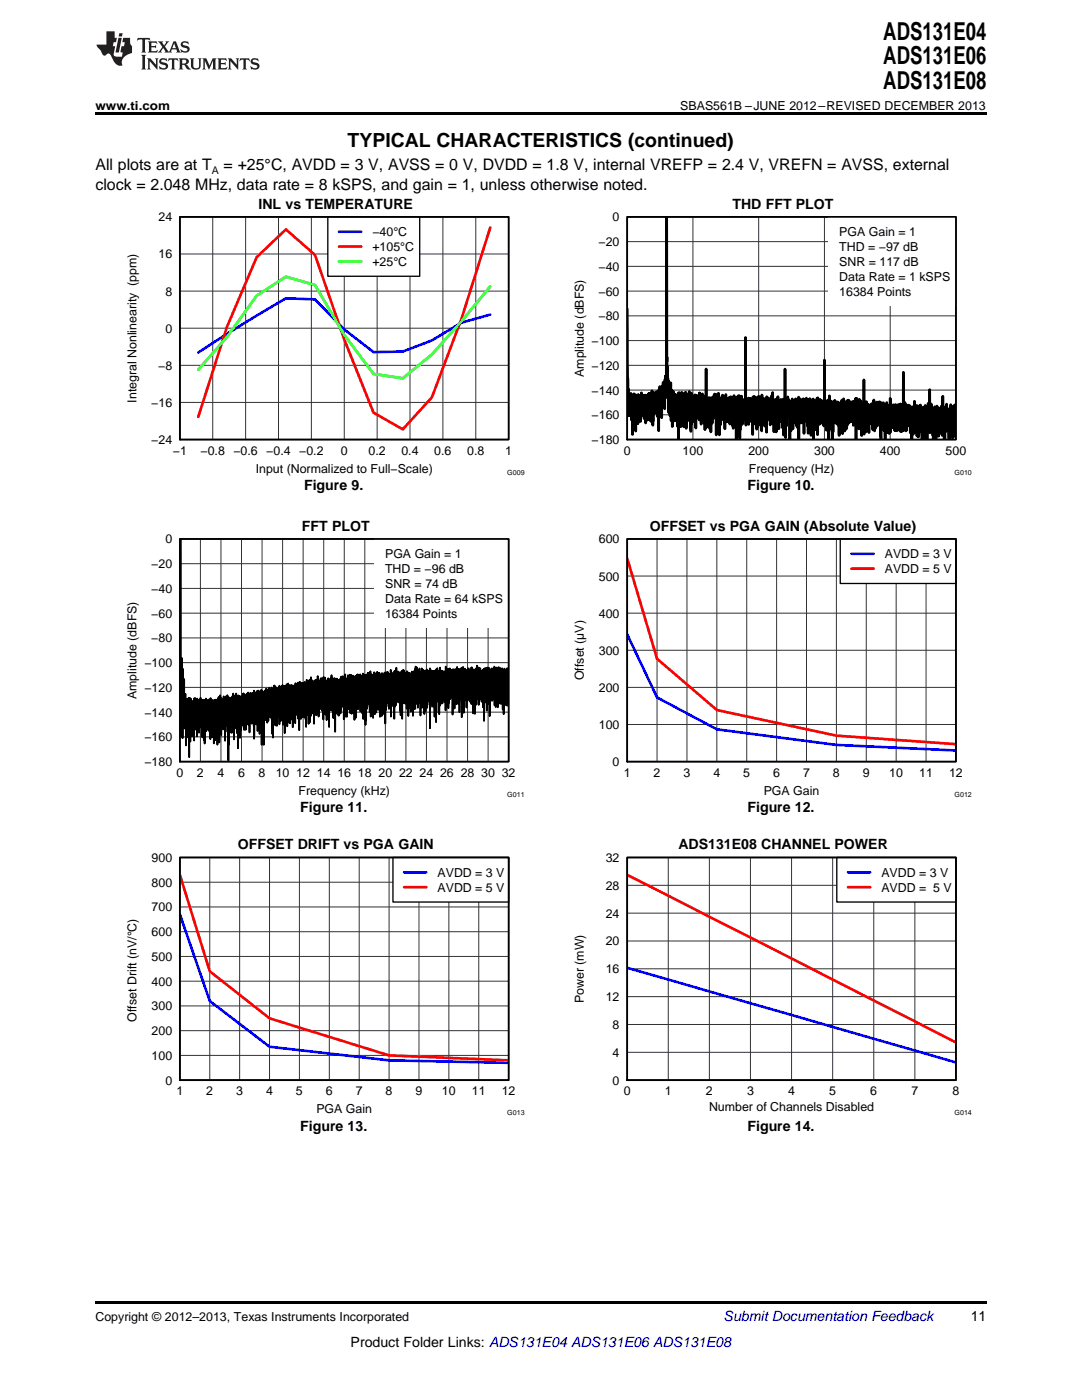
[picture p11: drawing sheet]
<svg xmlns="http://www.w3.org/2000/svg" width="216mm" height="279mm" viewBox="0 0 216 279" stroke-linecap="round" stroke-linejoin="round" font-family="sans-serif">
<path d="M19 259.7h177.8v.5h-177.8z" fill="#000"/>
<g fill="#fff">
<path d="M66.9 227.4h.3v.7h-.3z"/>
<path d="M156.1 227.4h.4v.7h-.4z"/>
</g>
<path d="M35.9 171.1h65.6v44.5h-65.6z" fill="none" stroke="#000" stroke-width=".26"/>
<g fill="none" stroke="#333" stroke-width=".2">
<path d="M35.9 171.1h65.6v44.5h-65.6zM35.9 176.1h65.6M41.9 171.1v44.5M47.8 171.1v44.5M53.8 171.1v44.5M59.7 171.1v44.5M65.7 171.1v44.5M71.7 171.1v44.5M77.6 171.1v44.5M83.6 171.1v44.5M89.6 171.1v44.5M95.5 171.1v44.5"/>
<path d="M35.9 195.8h65.6M35.9 190.9h65.6M35.9 185.9h65.6M35.9 181h65.6M35.9 210.6h65.6M35.9 205.7h65.6M35.9 200.8h65.6"/>
</g>
<path d="M35.9 182.5l6 17.3 11.9 9.1 23.8 2.7 23.9 .5" fill="none" stroke="#00f" stroke-width=".53"/>
<path d="M35.9 174.6l6 19.2 11.9 9.4 23.8 7.4 23.9 1" fill="none" stroke="#f00" stroke-width=".53"/>
<path d="M78.4 171.1h23.1v8.9h-23.1z" fill="#fff"/>
<path d="M78.4 171.1h23.1v8.9h-23.1zM125.1 171.1h65.6v44.5h-65.6z" fill="none" stroke="#000" stroke-width=".26"/>
<path d="M80.6 174.1h4.5M125.1 193.2l65.6 18.8" fill="none" stroke="#00f" stroke-width=".53"/>
<path d="M80.6 177.1h4.5M125.1 174.6l65.6 33.5" fill="none" stroke="#f00" stroke-width=".53"/>
<path d="M35.9 171.1h65.6v44.5h-65.6z" fill="none" stroke="#000" stroke-width=".35"/>
<g fill="none" stroke="#333" stroke-width=".2">
<path d="M125.1 171.1h65.6v44.5h-65.6zM125.1 176.7h65.6M133.3 171.1v44.5M141.5 171.1v44.5M149.7 171.1v44.5M157.9 171.1v44.5M166.1 171.1v44.5M174.3 171.1v44.5M182.5 171.1v44.5M125.1 198.9h65.6M125.1 193.3h65.6M125.1 187.8h65.6"/>
<path d="M125.1 182.2h65.6M125.1 210h65.6M125.1 204.5h65.6"/>
</g>
<path d="M167 171.1h23.7v8.9h-23.7z" fill="#fff"/>
<path d="M167 171.1h23.7v8.9h-23.7z" fill="none" stroke="#000" stroke-width=".26"/>
<path d="M169.2 174.1h4.4" fill="none" stroke="#00f" stroke-width=".53"/>
<path d="M169.2 177.1h4.4" fill="none" stroke="#f00" stroke-width=".53"/>
<path d="M125.1 171.1h65.6v44.5h-65.6z" fill="none" stroke="#000" stroke-width=".35"/>
<g fill="#fff">
<path d="M66.9 163.8h.3v.7h-.3z"/>
<path d="M156.1 163.8h.4v.7h-.4z"/>
</g>
<path d="M35.9 107.6h65.6v44.4h-65.6z" fill="none" stroke="#000" stroke-width=".26"/>
<g fill="none" stroke="#333" stroke-width=".2">
<path d="M35.9 107.6h65.6v44.4h-65.6zM35.9 117.4h65.6M35.9 112.5h65.6M40 107.6v44.4M44.1 107.6v44.4M48.2 107.6v44.4M52.3 107.6v44.4M56.4 107.6v44.4M60.5 107.6v44.4M64.6 107.6v44.4M68.7 107.6v44.4M72.8 107.6v44.4"/>
<path d="M76.9 107.6v44.4M81 107.6v44.4M85.1 107.6v44.4M89.2 107.6v44.4M93.3 107.6v44.4M97.4 107.6v44.4M35.9 137.2h65.6M35.9 132.2h65.6M35.9 127.3h65.6M35.9 122.4h65.6M35.9 147.1h65.6M35.9 142.1h65.6"/>
</g>
<path d="M35.9 122.1v21.5l.1-35.9 .1 36.8v-6.7l.1 9.2 .1-15.7 .1 16 .1-13.8v11.6v-4.8l.1 4.4 .1-4.7v4.3v-8.8l.1 9.9 .2-6.9v6.8v-5.4l.1 5.1v-5v8.8l.1-9.3v6.1l.1-5.5v4.2v-4v3.8v-3.6l.1 6.7v-6.9v5.8v-5.7v4.3l.1-5.3 .1 6v-4.8l.1 6.6v-7.9l.1 11.8v-10.1v1.6v-1.8v4.1l.1-5.6 .1 8.7v-7.6v5.1l.1-6.1v7.5v-6.8l.1 4.2 .1-4.4v7.1l.1-6.5v4.7v-5.3l.1 6.5v-5.9v1.5v-1.6v3.9v-4.3l.1 5.6v-5.3v4.1l.1-5v8.4v-7v1.5l.1-1.9v2.1v-2.4v4.7v-4.8v5.6l.1-6.3 .1 6.3 .1-6v6l.1-5.7v4.8l.1-4.6v5.6v-5.7v7v-7.6v5.9l.1-5.8v5.4v-5.3l.2 5.7v-5.5v5.4l.1-5v6v-6.5v5.3l.2-5.2v5.4v-5.6l.1 4.7v-5v5.6l.1-5.1v5.2l.2-5.3v6.9l.1-6.6v7.2v-6.9v3.4l.1-4v3.8v-3.8l.1 5.8 .1-5.2v7.4l.1-8v3.6v-3.5v8.6v-6.8l.1 5.3v-5.5v2v-3.3l.1 5.9v-6.3l.1 5.6v-5.9v6.5l.1-6.3v5.8v-5.3l.1 5.3v-5.4l.1 5.2 .1-5.5v6v-5.3v3.1l.1-3.4v3.5v-3.8v5.1v-5.3l.1 4.8v-4.6v4.4l.1-4.1v6l.1-6.6v4.9v-4.6l.1 7.7v-8.2l.1 6.5 .1-5.9v4.9v-4.8l.1 3.7v-3.2v5v-5.5l.1 7.1 .1-7.4v7.4l.1-7 .1 4.5v-3.8v7.6v-8.4l.1 6.3v-6.6l.1 8v-7.4v6.3l.1-6.8v7.5l.1-7.7 .1 4.6v-4.2v6.7v-6v3.7v-4.5v5.8l.1-5.8 .1 8.7v-9.1l.1 6.1 .1-6.4v7.4l.2-7.5v9.1v-8.6l.1 4.9v-5.8l.1 6.6 .1-5.9v7.3l.1-6.6v5.2v-5.5l.1 4.4 .1-4.3v5.4v-5.5v5.7l.1-5v3.9v-4.1v4.4v-4.6v4.7l.1-5.4v5.2v-5.6l.1 6.6 .1-6.3v5.3l.1-5v8.2v-8.1v3.9v-4l.1 6.5v-6.3v3.2l.1-3.5v4.3v-4.8v5.2v-4.3l.1 4.7v-4.8l.1 4.6v-4.3v4.7l.1-6.1v5.3v-5.1v5.1l.1-4.9v4.9l.1-3.6v11.4v-12.3l.1 6.8v-7.1v9.4v-8.6v3.5v-3.9l.1 6.3 .1-6.7v5.8v-5.6v5.7v-5.4l.1 3.7v-3.8v5l.1-5.1v4.8v-4.2v6.2l.1-6.3v4.3v-4.9v6.7l.1-6.4v6.5l.1-7.3 .1 6.1v-6.6l.2 6.4v-4.8v7.6v-7.6v2.3v-2.7l.1 3.6v-4v4.9l.1-5.3v5.9l.1-5v4.8l.1-4.8v4.5v-5.8l.2 7.9v-6.3v5.9v-5.8v3.3v-4.3l.1 5.7v-5.7l.1 10.2v-10.5l.1 6.8v-6.7l.1 3v-2.4v6.1v-6.6l.1 5.9v-6l.1 4.4v-4.2v8.2v-8.1v5.1l.1-5.1v2.5v-2.1v5.7l.1-6.4v6.8l.1-6.5v5.5v-5.1v4.7l.1-5.3v5.5v-5.6l.1 5.6 .1-5.8v6l.1-6.3 .1 7.3 .1-6.8v4.8v-3.9l.1 3.1v-3.7v4.3l.1-4.4v6.6l.1-7v4.7v-4.8l.1 5.5v-5.1v3.4v-3.7l.1 4.9v-4.7v3.9v-4.1v4.5v-4.8l.1 3.3v-2.6v3.2v-3.2l.1 3.6v-4.5v6.4l.1-6.3 .1 5.9 .1-5.1v7.1v-7v4.3v-4.5l.1 4.6v-5.2l.1 5.3v-5.4l.1 6.1v-4.9v3.9l.1-4.4v4.4v-5v4v-3.8v2.7v-2.5l.1 5.6v-5.7v5.3v-5.5l.1 5.2v-5.4v5.4v-4.4l.1 3.5v-3.8v4.5l.1-5.4v6.8l.1-7.1v9.6l.1-9.1 .1 4.8 .1-4.4v5.6l.1-6v5v-4.8v6.1l.1-6.6 .1 5.8v-5.2v5v-5.6l.1 7.9v-7.2v2v-2.2l.1 4.7v-5.4l.1 7.4 .1-7.2 .1 8.5v-7.9v6.1l.1-6.7v4.6v-4.6l.1 5v-4.7v5.7l.1-6.3 .1 10.9 .1-10.7v6v-5.9l.1 4.6v-2.8v5.6l.1-7.1v5.9v-5.8v3v-2.2v8.4v-9.2l.1 5.3v-5.1v3.4v-3.2v3.1v-2.7v2.1v-1.7v9.1l.1-10.7 .1 5.2v-5.1v4l.1-3.8v5.5v-5.5v3.9v-4.5l.1 4.8v-4.4l.1 4.5v-5.1v5.2l.1-5.1 .1 6.6 .1-6v4v-4.2v5.1l.1-5.5v6.3l.1-6.1v5.3l.1-5.8 .1 5.3v-4.1v4.6v-5.6l.1 5.5v-5.2l.1 5.4v-4.8v4.3l.1-5v4.7v-4.2l.1 4.1v-5.1l.1 7.5v-7.1v4.4v-4v8.5l.1-8.8 .1 9.5v-8.7v4.2v-4.9v6.9l.2-7.8v7.6l.1-7.7 .1 7.9v-6.9v5.3l.1-6v7.7v-6.1l.1 2.7v-3.2v5.5l.1-6.5v5.1v-4.8l.1 7.4v-6.5v2.9v-3l.1 3.7v-4.3v5.3l.1-5.6 .1 5.7 .1-5.9 .1 7.4v-7.8v6.4v-5.7v4.1l.2-4.5v3.8v-3.8v6.8v-6.5l.1 6.2v-5.1v3.7l.1-4.7v4.6v-4.3v3.4l.1-4v5.1v-5.4l.1 5.7v-5.9l.1 7.9v-7.1v2.8v-3.4v4.5v-4.5l.1 4.8v-4.2l.1 .2v4.4v-5.2v5.3v-5.3l.1 9.4v-8.7l.1 4.7v-4.3v1.1v-1.6v4.1l.2-4.7 .1 5.5v-5.9l.1 8.5v-7v3.8l.1-4.5v6.9l.1-7.8v7.2v-6.3l.1 5.1v-5.3v5.8l.1-6.2 .1 7.5v-7.3v4.3l.1-4.1v7.3v-7.7l.1 7v-6.2v3.6l.1-3.7v4.2l.1-4.9 .1 6.3 .1-6v8.1l.1-8.1v6.4l.1-6.2v6.7l.1-7.1 .1 6.3v-5.3v5.1l.1-5.8v7.2l.1-8v5.3v-4.7l.1 3.9v-4.3v5l.1-5v5.3v-4.7v5.2l.1-5.2v5.6v-5.4l.1 4.8v-5.3l.1 5.5v-6.1v7.2l.1-6.7 .1 4.6v-3.8v8.2l.1-9.6v6.2l.1-5.9 .1 5.5v-4.9v6.5v-6.1l.1 3.1 .1-4.2 .1 6.8v-6v4v-4.2v5v-5.6l.1 5.6v-5.5v5.3l.1-4.9v5.6l.1-6.1 .1 6.8v-6.1v4.6v-5.4v4.9l.1-4.9v5.4l.1-5.4 .1 7.3 .1-6.5v8.1v-8.8l.1 4.9v-5.5l.1 6.1 .1-5.9v5.5v-4.3v5.6l.1-6.2v4.2v-4.1l.1 3.5v-3.1v7.5v-8.6l.1 6.5 .1-6.3v8.1v-8.6l.1 5.9v-5.3l.1 5v-3.9v5.6v-7.7l.1 7.4v-6v4.7v-4.8l.1 5.9 .1-6.6 .1 5.6v-5.3l.1 5.1v-4.8l.1 3.7v-2.9v5.3v-6.5l.1 8.5 .1-8.7v6.9v-5.9v4.4v-3.8l.1 3.2 .1-4.3v5.5v-6.1l.1 5.5v-5l.1 6.5v-5.9v.9v-1.3v4.5v-4.9l.1 5.4 .1-6.5v7.1l.2-5.5v6.5v-6.6v3.5l.1-3.7 .1 4.2v-4.7l.1 5.7 .1-6v5.8l.1-5.1v5.5l.1-6.2v5.1l.1-4.5v5.9l.1-6.3 .1 8 .1-8.5 .1 5.8v-5.1v2.4v-1.9v6.2v-5.8v3.2v-3.6v6.1l.1-7.2 .1 7.2v-5.8v4.5l.1-5.4v6.9l.1-6.6 .1 7.7v-7.4l.1 6.6v-7.1l.1 7.3v-7.1l.1 7.1v-7.7v7.2l.1-7.2 .1 9.7v-9v5.3l.1-5.6 .1 6v-6.4l.1 5.6 .1-5.8v5.4v-5.3v5.2l.1-5.8v5.9l.1-4.6v4.6v-4.1v5.4l.1-6.5v7.4l.1-7.3v5.7v-5.1v7.2v-7.3l.1 7.3 .1-8 .1 6.2v-6v5.3v-5.2v2.6l.1-2.1v10l.1-10.6v5.1l.1-4.8v1.3v-1v5.4v-5.4v6.2l.1-6.9 .1 5.3v-4.8v3.7l.1-3.4v6.4v-6.9l.1 6.8v-6.7v4.8l.1-4.7v6.9v-6.9l.1 6.8v-6.9l.1 6.1v-6.4l.1 4.6v-4.1v5.3v-4.6v5.7l.1-6.9v3.8v-4.1v6.6l.1-6.8v6.1l.1-5.7v4.8v-4.2v2.6v-3.1v4.2l.1-4.7 .2 5v-4.4l.1 8v-8.5l.1 4.9 .1-5.3 .1 5.9v-6l.1 8.4v-7.6l.1 5.5 .1-5.2v5.5v-5.2v7.1v-7.7l.2 6.3v-6.6v5.3l.1-5.7v6.9v-6.2v4.3v-4.6l.1 5.4v-4.7l.1 2.7v-2.7v.7v-.7v.1v5.1l.1-6.4 .1 7.7v-6.1v2v-2.3v5.8v-5.2v.3v-.6v2.1l.1-2.7v5.3l.1-6.2v7.8l.1-7.3v6.6v-6.2l.1 5.2v-4.1v5.7l.1-7.5 .1 7.2v-7l.1 6.2 .1-6.1v8.5v-7.3l.1 3.5v-4.4v6.7l.1-7.3 .1 8.4v-8v7.2l.1-7.5v4.4l.1-4.7 .1 6.7 .1-6.8v7v-6.3l.1 4.4v-4.9l.1 6.1 .1-6.1v6.2l.1-5.7 .1 4.6v-5.3v7.4v-6l.1 1.2v-1.9v4.1v-4.3l.1 5.7 .1-5.9v7.4v-6.9v4.4l.1-5 .1 5.8v-6.2l.1 9.1v-8.8v5.2l.1-5.2 .1 4.3v-4.1v6.8v-7l.1 6.1 .1-6v9.9v-9.5l.1 8.6v-8.4l.1 4.2v-4.7v6.1l.1-6.4v6.9v-6.7l.1 5v-5.2l.1 5.2 .1-5.5v6.2l.1-5.5 .1 4.1v-3.8v2.9v-2.7v4v-4.7l.1 4.2v-3.5v6.6l.1-8.1 .1 9 .1-8.4v5.2v-5.2v4.8l.1-4.7v4.2v-3.7v4.3v-4.5v5l.1-5.2 .1 4.6v-4.5v8.4l.1-8.7 .1 4.4v-4.6v5.1l.1-5.3 .1 8.4 .1-8v5.7l.1-5.9 .1 7.8v-6.9v2.9v-3.4l.1 5.8 .1-6.5 .1 4.5v-3.2v3.5v-3.8l.1 6.6v-6.4v2.7v-3.1v4.2l.1-4.2v6v-6l.1 6v-6.6v3.4v-3.3l.1 8.7 .1-8.3v3.5v-3.6l.1 6.7v-5.6v4.3v-5l.1 5v-5.4v3.6v-3.4l.1 8v-8.6l.1 8.1 .1-7.7v5.6v-5.1v3.8v-3.2v6.8v-7.5v3.8v-4.3l.1 5.4 .1-5.2 .1 4.4v-4.3v5v-5.7l.1 5.4v-5l.1 4v-2v.2v7.6v-9.6l.1 5.6v-4.7v6l.1-7.5v4.5v-4.1l.1 4.3v-4.3l.1 4.5 .1-5v5.5v-4.9l.1 5.6v-5.5v6.2l.1-6.3v6.8v-6.2l.1 3v-3.3v3.5v-3.9v4.1v-4.2l.1 4.5 .1-3.8v1.6v-1.5v4.2l.1-5.8v9.3l.1-8.7 .1 6.4v-5.8v5.8l.1-5.7v5.3v-5.4v4.4l.1-4.9 .1 6.6v-6.8l.2 6.5v-6v8.8v-9.4v1.8l.1-2v7.1l.1-6.9 .1 6.6 .1-7.4 .1 6.6v-5.4l.1 4.8 .1-4.8v4.4v-4v4.5v-5.4l.1 6.2v-5.7l.1 4.9v-5v5.5l.1-5.7 .1 6.4 .1-6.2v7.5v-7.7v8.6l.1-7.8v3.3v-3.6v3.8v-3.9v5.6l.1-6.3 .1 8.7v-8.6l.1 9.5v-8.7v4.2v-4.7l.1 6 .1-6.6v5.1v-4.5v3.9l.1-3.9v2.7v-2.5v5.8v-6.5l.1 4.2 .1-3.7v6.1l.1-6.1v6v-5.7l.1 4.7 .1-4.5v5.7v-5.9l.1 6.8v-7.4l.1 6.1 .1-6v4.6v-3.3v5.3l.1-5.9v4.1v-4v8v-8.2v6.7l.1-7.1 .1 5.6v-5.6v5.2v-5.1l.1 4.8v-4.6l.1 4.5v-4v5v-5.6v6.9v-6.5v7.1l.1-7.5v4.7v-4.8v6v-6l.1 5.3 .1-5.7v7.1l.1-6.8 .1 7.4v-7.4v8.6v-8.2l.1 6.5v-6.4v2.5v-2.7v5.3l.1-5.5v5.4v-5.9l.1 7.6v-7.2v6.2l.1-6.5v6.7v-7.2l.1 8v-8.5l.2 6.5 .1-6.3 .1 7.3v-6.5l.1 5.3v-5v7v-6.4v4.5l.1-5.6 .1 6.4 .1-6.8 .1 6.3v-5.5l.1 3.9v-3.9v3.8v-3.5v8.3v-8.3l.1 4.9v-5.3l.1 6.5 .1-7.2v7.9v-6.6v4v-4.2v4.5l.1-4.7v5.2v-5.7l.1 7.2 .1-7.3 .1 6.3v-5.9v5v-5l.1 4.6v-4.2v8v-7.8v6.2l.1-7 .1 8 .1-7.6v4.8l.1-5.5 .1 7.6 .1-6.8v6.3v-6.1v3v-3.2l.1 3.5v-3.8v5.9v-6l.1 3.3v-3.5l.1 5.7v-5.7l.1 5.6 .1-4.3v10.3v-12l.1 7.8v-6.9l.1 4.6 .1-4.9v6.9v-7v6.8l.1-5.9v2.2v-2.3v5.5l.1-6.3 .1 7.2v-7.1l.1 5.4v-5.5l.1 5.2 .1-5.1v9v-8.3v5.4l.1-6.3v6.6v-5.5l.1 4v-4.8v5.2l.1-5.7v10.5v-9.6v4.3l.1-4.8 .1 5.3 .1-6v6.6l.1-6v5.4v-5.2v3.8v-3.6l.1 5.8v-5.2v2.6v-2.4v7.1l.1-8.3v2.5v-2.4v8.5l.1-8.2v1v-1.3v6.9l.1-7.7 .1 7.5v-6.8v4.5v-4.6l.1 4.4v-4.2v1.7v-1.5v4.9l.1-4.9 .1 4.6v-4.9l.1 6.5v-6.2l.1 5.6v-5.5v4.9l.1-5 .1 4.7v-4.1v3.7v-4.5v4.6l.1-4.4 .1 4.6v-3.9v1.6v-1.2v4.4v-5v5.5l.1-6v7.6v-8.8l.1 7.7 .1-6.7v6.4v-6.5l.1 6.7 .2-7.1v4.7v-3.8l.1 6.9v-6.8v4.7v-5l.1 6.1v-6.8l.1 5.4v-5.5l.1 5.2v-5l.1 5.9v-5.4l.1 5.1v-5.4l.1 4.2 .1-3.9v3.2v-2.5v3.7l.1-4.9v9v-8.6l.1 5.2v-4.8v4l.1-3.6v5.1v-6.4l.1 6.5 .1-5.9v7.3v-7.1v4.6l.1-4.4v2.2v-2.6v4.1l.1-4.7v6.3v-5.9l.1 4.1 .1-4.2v6.7v-6.6v6.6l.1-7.4v6v-3.6v2.9l.2-4.9v6.9v-6.5l.1 3.8v-4v6.2l.1-6.4v6.7l.1-6.2v8.1v-7.5v3.3v-3.8v4.9l.1-5.2v5.4v-5.3v5.1l.1-4.2v2.7v-3v3.9l.1-5.1 .1 9.8 .1-9.8v6.6v-5.9l.1 4.8 .1-5.2v4.7v-5.2l.1 9.2 .1-8v4.8v-5.3v5.5l.1-5.7v5.3v-4v4v-3.7v2.9l.1-4.7 .1 4.6v-4.1v2.7v-2.1v4.3v-4.2l.1 4.3v-4.5v5.4l.1-5.5v6.9l.1-7.5 .1 5.4 .1-5.8v6.2l.1-5.5 .1 3.9v-3.5v2.7v-2.2v4.6v-5.7l.1 6.1v-6.3v5.9l.1-5.3v5.9l.1-6.8 .1 5.7v-5.1v3.4l.1-2.3v5.5v-7.3l.2 6.9v-6.2v6.3l.1-6.1v8.3v-8.8l.1 5.5v-5.4v6l.1-5.7v7.1v-7.1v3.9l.1-3.4v7.2l.1-8.1v8.9v-8.3v5.6v-5.2v2.6l.1-2.8v3.6v-4l.1 5.6v-6.1v7.1l.1-7.2 .1 5.8v-6.4l.1 6.7v-5.4l.1 5.2v-6.1l.1 3.6v-2.7v6.5l.1-7.3v6.2v-4.4v3.3l.1-4.7 .1 6v-6.3l.1 5.8v-5.3v3.8v-3.4l.1 2.9v-2.9v2.9v-2.7v3.6v-3.8l.1 4v-4.4v4.6v-3.7v5.3l.1-6.3v5.7l.1-5.7v5.1l.1-5v7.2v-6.9v3.1v-3.2l.1 5.8v-6.4l.1 10.4v-9.8v-.2v4.3v-4.6l.1 4.7v-4.9l.1 5.1 .1-5.1v3.1l.1-2.5v4.6v-5.3l.1 7v-6.9v8.4v-8.2l.1 4.7v-4.3l.1 4.4v-5.2v7.3v-6.8l.1 6 .1-6.4 .1 6.7v-6.7l.1 6.2v-5.6v9l.1-9.4v5.5l.1-5.1 .1 4.6v-4.7v4v-3.8v5l.1-5.6 .1 6.5v-6.4v6.1v-6l.1 5.4v-4.7v2.8v-3.1v3.5l.1-3.6v4.6l.1-4.8v5.3l.1-4.1v3.6v-3.5v2.3v-2.1v4.3v-6.5l.1 7.8v-7.5l.1 7.2 .1-7.1v7.7v-7.2l.1 5.7v-5.8l.1 5.6v-4.4v4.7v-6.5v5l.1-4.8v6.3l.1-5.6v7.1v-6.8l.1 5.6 .1-6.2v6v-6.7l.1 6 .1-5.8 .1 5.3v-4.5v6.3l.1-6.7v6.3l.1-6.1v6.6v-6.6l.1 5v-5.4l.1 6.3v-6.4l.1 8.2v-6.9v4l.1-5v3.8l.1-3.7v8.7v-8.8l.1 6.8 .1-7.1v5.7l.1-5.1 .1 4.9v-5.2v7v-6.6v3.9l.1-4.3v6.2v-5.8v-.1v.5v-.5v3.7v-3.8l.1 4.8v-5.2l.1 7.4v-7.6l.1 5.5v-4.9v3.9v-3.9l.1 3.8v-3.3v2.2v-2v5.9v-6.6l.1 4.5v-4.3v3.3" fill="none" stroke="#000" stroke-width=".35"/>
<path d="M74.6 107.6h26.9v17.7h-26.9z" fill="#fff"/>
<path d="M35.9 107.6h65.6v44.4h-65.6z" fill="none" stroke="#000" stroke-width=".35"/>
<path d="M125.1 107.6h65.6v44.4h-65.6z" fill="none" stroke="#000" stroke-width=".26"/>
<g fill="none" stroke="#333" stroke-width=".2">
<path d="M125.1 107.6h65.6v44.4h-65.6zM125.1 115h65.6M131.1 107.6v44.4M137.1 107.6v44.4M143 107.6v44.4M149 107.6v44.4M155 107.6v44.4M160.9 107.6v44.4M166.9 107.6v44.4M172.9 107.6v44.4M178.8 107.6v44.4M184.8 107.6v44.4"/>
<path d="M125.1 137.2h65.6M125.1 129.8h65.6M125.1 122.4h65.6M125.1 144.6h65.6"/>
</g>
<path d="M125.1 126.6l6 12.6 11.9 6.4 23.9 3.1 23.8 1.1" fill="none" stroke="#00f" stroke-width=".53"/>
<path d="M125.1 111.4l6 20.1 11.9 10.2 23.9 5.1 23.8 1.7" fill="none" stroke="#f00" stroke-width=".53"/>
<path d="M167.7 107.6h23v8.8h-23z" fill="#fff"/>
<path d="M167.7 107.6h23v8.8h-23z" fill="none" stroke="#000" stroke-width=".26"/>
<path d="M169.9 110.5h4.4" fill="none" stroke="#00f" stroke-width=".53"/>
<path d="M169.9 113.5h4.4" fill="none" stroke="#f00" stroke-width=".53"/>
<path d="M125.1 107.6h65.6v44.4h-65.6z" fill="none" stroke="#000" stroke-width=".35"/>
<g fill="#fff">
<path d="M66.9 99.6h.3v.7h-.3z"/>
<path d="M156.1 99.6h.4v.7h-.4z"/>
</g>
<path d="M35.9 43.3h65.6v44.4h-65.6z" fill="none" stroke="#000" stroke-width=".26"/>
<g fill="none" stroke="#333" stroke-width=".2">
<path d="M35.9 43.3h65.6v44.4h-65.6zM35.9 58.1h65.6M35.9 50.7h65.6M42.4 43.3v44.4M49 43.3v44.4M55.6 43.3v44.4M62.1 43.3v44.4M68.7 43.3v44.4M75.3 43.3v44.4M81.8 43.3v44.4M88.4 43.3v44.4M94.9 43.3v44.4"/>
<path d="M35.9 72.9h65.6M35.9 65.5h65.6M35.9 80.3h65.6"/>
</g>
<path d="M97.8 62.8l-5.7 1.6-5.9 3.5-5.8 2.3-5.9 .1-5.8-4.6-5.8-5.9-5.9-.3-11.7 7.1-5.7 3.7" fill="none" stroke="#00f" stroke-width=".53"/>
<path d="M97.8 45.4l-5.7 18.2-5.9 15.7-5.8 6.4-5.9-3.3-5.8-14.6-5.8-16.9-5.9-5.1-5.8 5.5-5.9 13.9-5.7 18" fill="none" stroke="#f00" stroke-width=".53"/>
<path d="M97.8 57.2l-5.7 6.9-5.9 6.6-5.8 4.8-5.9-.9-5.8-7.8-5.8-9.9-5.9-1.7-5.8 3.8-5.9 8.3-5.7 6.5" fill="none" stroke="#0f0" stroke-width=".53"/>
<path d="M65.4 43.3h18.3v11.8h-18.3z" fill="#fff"/>
<path d="M65.4 43.3h18.3v11.8h-18.3zM125.1 43.3h65.6v44.4h-65.6z" fill="none" stroke="#000" stroke-width=".26"/>
<path d="M67.6 46.2h4.5" fill="none" stroke="#00f" stroke-width=".53"/>
<path d="M67.6 49.2h4.5" fill="none" stroke="#f00" stroke-width=".53"/>
<path d="M67.6 52.2h4.5" fill="none" stroke="#0f0" stroke-width=".53"/>
<path d="M35.9 43.3h65.6v44.4h-65.6z" fill="none" stroke="#000" stroke-width=".35"/>
<g fill="none" stroke="#333" stroke-width=".2">
<path d="M125.1 43.3h65.6v44.4h-65.6zM125.1 58.1h65.6M125.1 53.2h65.6M125.1 48.2h65.6M138.3 43.3v44.4M151.4 43.3v44.4M164.5 43.3v44.4M177.6 43.3v44.4M125.1 77.8h65.6M125.1 72.9h65.6M125.1 68h65.6M125.1 63h65.6"/>
<path d="M125.1 82.8h65.6"/>
</g>
<path d="M125.2 61.6l.1 19.8v-3.9l.2 5.5v-4.4v3.4l.1-3.2v4.2l.1-4.3v4.1v-2.9l.1 2.5 .1-3.9v3.2l.1-2.8v5l.1-4.9v1.2v-.8l.1 7.3v-7.7l.1 6.2 .1-5.8v-.1v4.4l.1-5.1 .1 2.9v-2l.1 3.4 .1-4.1 .1 7.2v-6.6l.1 4.4v-4.3l.1 3.4v-4l.1 4.1v-4.2l.1 5.8 .1-5.8v4.5l.1-4.3 .2 4.8 .1-4.8v5.1v-4.3l.1 .4v-1.1v3.1l.1-3.8v4.6v-3.3l.1 1.6v-1.7v2.9l.1-2.6v2.2l.1-3.2v2.5l.1-2.3 .1 2.7v-2.8v4.6v-4.3l.2 2.8v-3.3l.1 5.6 .2-5.5v4.3l.1-4.3v3.3l.1-2.3 .1 2.4v-3.2v4.7l.1-5.2v5.2v-4.9l.1 3.6 .1-3.9 .1 4.4 .1-3.7v4.7l.1-4.3v4.4l.1-4.8v2.8l.1-4.1v5.4v-4l.1 3.2v-3.2l.1 5.5 .1-6.6 .2 3.7v-3.4v1.7l.1-1v3.2v-3.7l.1 3.6v-4.1l.1 2.5 .1-2.5v4.2l.1-4.3v2.8v-2.6l.2 4.9v-5.4l.1 8.1 .1-6.7v3.4v-4l.1 3.1v-2.9v2.3l.1-4.1 .1 4.6v-4.3l.1 4 .1-3.6v5.6l.1-5.4v1.4l.1-2.5 .1 4.1v-4.7l.1 4 .1-3.6v2.2v-2l.1 3.4v-4v5.3l.2-6.6 .1 2.5 .1-34.1 .2 36v-4.6l.2 4.6v-3.3v3.6v-3v5.7l.1-6.1 .1 3.1v-2.5l.1 6.1 .1-6.6 .1 7.6v-5.8l.1 3.1 .1-3.4v7.2l.1-5.9v2.8v-3.1l.1 3.8 .1-4.6 .1 4.5 .1-3.9v2.3v-1.6l.1 4.6 .1-5.3 .1 2.9v-2.5l.1 4.1 .1-4.1 .1 6 .1-6.1 .1 8.8v-9.4l.2 4.3v-4.3l.1 .1v5.6l.1-5.1v6.2l.1-5.7v-.3v3.6l.1-4.5 .1 5.9 .1-5v2.7l.1-1.9v4.6v-5.4l.1 6 .1-5.9v1.8v-2.3l.1 5.1v-5.5l.2 4.5 .1-4.6v7.2v-4.6l.1 2v-2.5v2.8v-3.7v4.7l.1-4.6v2.6l.1-3.2v3.5l.1-3.8 .1 4.2v-3.9v.5l.1 4.1v-5.5l.1 5.9 .1-3.4v3l.1-3v4.9v-5.8l.1 6.4 .1-7.7 .1 5.3 .1-4.3 .1 4.8v-5.2l.1 3.4v-2.5v3.3l.1-4.1 .1 3.8 .1-4.1v4.1l.1-3.5v6l.1-5.9v3.3l.1-3.9 .1 3.8v-2.5l.1 3 .1-4.1 .1 4.3v-4.2l.1 4.6 .1-5.4 .1 4.5v-3.6v2.6l.1-2.3v4.2l.1-3.6v4.5v-5.5l.1 4.5 .2-5.1v4.2v-3.7v1.6l.1-1.7v3.5l.1-3.5v5.1l.1-4.8v5.1l.1-4.4v3.9v-3.8l.1 5.7v-6.7l.1 4 .1-1.8v.3v-8l.1 11.7v-5.3v3.5l.2-3.7v4.8v-4.9l.1 3.9 .1-4.3 .1 3.7 .1-3v5.6l.1-6.2 .1 5v-3.3v5.1l.1-6.3 .1 3.3v-3.9l.1 5.2v-4.8l.1 3.1v-3.4l.1 4.2 .1-3.9v-.1v1.7l.1-2.5 .1 3.1v-3.3l.1 4.3v-3.7l.1 3.6v-2.9l.1 2.2v-1.8v.3v6.2v-7.1l.1 3.1v-4.1l.1 3.8 .1-3.5 .1 4.6 .1-5.1 .1 6.9v-6.3v7.7l.1-7.2v3.8l.1-3.6 .1 5 .1-5.2v3.5l.1-3.2 .1 3.8v-4.8l.1 4.5 .1-4.4v3.9v-3.3l.2 3.6v-4v5.2l.1-4.6v.2v5.6l.1-5.8v2.5v-2.7l.1 3.1v-4l.1 5.1 .1-3.8v4.2l.1-4.7 .1 4.2 .1-3.6 .1 3.1v-2.4v3.4l.1-4.9 .1 5.3 .1-5.2v3.9l.1-4.1 .1 5.3v-4.9v4.3l.2-3.8v1.1v-.7v4.4l.1-5.6 .1 6.2v-5.3v.1l.1-.3v.8l.1-1.9v4.6l.1-3.8v3.6l.1-3.4v3.8l.1-4.2 .1 .3v8l.1-8.6 .1 3.2 .1-2.4v3.4l.1-4.4v7.3l.2-7.3 .1 8.5 .1-6.9v.7v-1.2l.1 2.7v-3.3l.1 5.4 .1-5.8v4.4v-3.2v.9l.1-1.1v3l.1-3.4v4.9v-4.1v2.4v-2.6l.1 3.3 .1-3.5 .1 2.8v-2.9l.1 3.6v-3.8l.1 2.5 .1-15v17.6l.1-5.4 .1 3.4 .1-3.1v3.6l.1-3.7v4.3l.2-4.6v5.3l.1-5.2 .1 3.6v-3.1v.1v3.2l.1-3.7 .1 3.9v-3.5v1.9l.1-1.7v3.9l.1-4.4 .1 4v-2.9v2.3v-2.3v2.1l.1-1.5v5.3v-7.4l.1 5.5 .1-5.7v4.9l.2-4.8v5.4v-5.3l.1 4.1v-3.2l.1 1.2v-1.7v2.4l.1-2.7v3.1v-3.1l.1 6.3v-4.9v1.4l.1-1.7v2.2v-3.3v5.9l.1-5v4v-3.5v-.2v2l.2-3.5 .1 5v-4.9l.1 4.3v-3.9v3.5v-2.2l.1 2.1v-2v3.9v-5.2l.1 4v-3.9l.1 2.8 .1-2.4v5.8v-7.2l.1 6.2 .1-4.6 .1 3.1 .1-4v3.5l.1-2.9 .1 3.4 .1-3.8 .1 5.5v-5.2v-.1l.1 2.9v-3.1v.4v-.2l.1 6.4v-7.1l.1 4.8v-4.3v2.4l.1-2.6 .1 3.2v-3.3l.1 3.7v-2.8l.1 2.7v-3l.1 3.6v-2.5l.1 3.7v-4.6l.1 1.8v-2.5l.1 4 .1-4.5v5.5l.2-6.2v4.4l.1-3 .1 4.4v-3.8v5.9v-5.6l.1 3.3 .2-3.9v6l.1-6.3 .1 6.5v-6.1l.1 2 .1-2.4v3l.1-3.5 .2 6.3 .1-5v3.7l.1-4 .1 3.7 .1-4.2 .2 3.7v-3.5l.1 1.2v-1l.1 5.3 .1-5.8 .1 7.2 .1-6.9 .1 3.8v-10l.2 13.6v-6.7v3.4v-4.1l.1 5.1 .1-5 .1 3.5 .1-4.3 .1 3.9 .1-3.3 .1 3.6 .1-2.8v7.2M157.6 87.8l.1-7.8v4.6v-4.4l.1 1.8v-1.1v4.1v-3.2v.8v-.6l.1 3.9v-5.5v2.8l.1-2.8v4.8l.1-5.6 .1 6 .1-5.6 .1 4.4v-4.1l.1 3.2v-2.9l.1 2.3v-2.9l.1 2v-2.4l.2 5.4 .1-5.3v3.4l.1-2.9v2l.1-1.6v4.8v-5.3l.1 1.4 .1-2.3v8.4v-7.5l.1-.3v4.4l.1-4.6v3.8l.1-3.4 .1 4.4 .1-4.5v4.3v-4.1l.1 3.8v-4.2l.1 3.4 .1-3.2v4.4l.1-4.7v3.1v-3l.1 6.8v-5.6l.1 3.2v-3.6l.1 3.5 .1-4v3.8l.1-4v3.7v-3.5l.1 3.1v-3.7l.1 3.8 .1-3.1v2.9v-2.5l.1 4.6v-4.4l.1 5.8v-6.7l.1 4.4 .1-3.9v3.3v-3.4l.1 2.7v-3.3v6.6l.1-6 .1 3v-2.7v6.4l.1-6.6v3.4l.1-3.9 .1 6.1 .2-6.3 .1 8.1v-7.5v4.9l.2-5.1 .1 5.8 .1-5 .1 4.3 .1-5.6 .1 7.3 .1-7.4 .1 4.8v-3.9l.2 4.4v-4.3l.1 3.9 .1-4.6 .1 4.8 .1-3.8v2.8v-3.6l.2 3.9v-3.7l.1 4.3v-4.2l.1 3.2v-3.1l.1 4.7 .1-13.2 .1 12.2 .1-3.7v4.4l.1-4.2v4.1l.1-3.9v5.2l.1-4.7v2.5l.2-3.9 .1 5.3v-4.1v1.9v-1.5l.1 6.3 .1-8.7 .1 5.7 .1-4.4 .1 5.3 .1-5.6 .1 5.7v-5.1l.1 7.1v-6.8v3.5l.1-3.6v5.4l.1-6 .1 3.1v-2.9v2.5v-2.4l.1 1.8v-1.9v2.1l.1-2.6v3.7l.1-3.5 .1 2.3v-1.8v3.9v-3.9v.7l.1-1.1 .1 3.7 .1-3.7 .1 4.6v-4v2.1l.1-2.3v3.8l.1-4.1v6.6l.1-6.4 .1 5.7v-5v.2v-.3l.1 2.4v-2v2.1v-1.8l.1 1.8v-2.5l.1 4.6 .1-5.8 .1 6.7 .1-5.9v2.1v-2.6l.1 2.6v-3.2l.1 3.9 .1-3.2v3.3v-3v.2l.1 5.2v-5.3l.1 4.1v-4.2l.1 5.1 .1-5.7 .1 5.3v-4.9l.1 3.5v-2.4v3.2l.1-4.9 .1 3.9 .1-3.1v.2v3.6v-4.4l.1 3.2 .1-2.8 .1 3.1 .1-2.9 .1 3.6 .1-4 .1 3.8v-3.8l.2 4.7v-4.5v3.8l.1-4.1v4.1l.2-4.1v4.2l.1-4.8 .1 8.3 .2-8.3v4.9l.1-3.8 .1 4.4 .1-4.7 .1 5.3 .1-5.9 .1 3.3 .1-2.7v3.6v-3.9l.2 3.7v-3.2v2v-1.5v5.9l.1-6.5 .1 5.4 .1-4.6 .1 4.5v-1.4v.5l.1-9v10.9v-4.9l.1 3.6v-4v4l.1-5v2.9l.2-3.1 .1 6v-6v3.9l.1-3.4 .1 3.7v-3.4l.1 2.4v-2.6l.1 3.5v-3.5l.1 5.5v-5.3v3.2l.1-3.2v3.5l.1-3.4v.9v-.4v2.8l.1-3.4 .1 3.3 .1-2.9v3.1l.1-4 .1 4.9v-4.5l.1 .1v4.8l.1-4v3.7l.1-5.7v4.9l.1-4.1v5.4l.1-4.8v4.4l.1-5.2 .1 4.5 .1-4.1v1.6l.1-2.2v4.8l.2-4 .1 3.5v-3.4l.2 3.5v-4.4v1.9l.1-1.7 .1 6.6 .1-4.5v5.3v-7.4l.1 4.8 .1-4v.6v-1l.1 4.3v-3.2v2.9l.2-4.4 .1 5.5 .1-5.2 .1 7.1M176.6 87.8v-5.8v1.1l.1-1.4v1.5v-1.7l.1 3.7 .1-4.9 .1 5.8v-3.7l.1 3.9v-4.6l.1 4.3v-2.3v2.1l.1-4.9 .1 5.6 .1-4.9v4.8l.1-6.9 .1 6.7v-4.3l.1 3.5 .1-3.9 .1 3.5v-1.8v1.6v-3.5l.1 4.1 .1-4.6 .1 4.6 .1-3.3v3.1v-3.9l.2 4.6v-4.2v1.1v-.8v3.9l.1-5.2v3.3v-3.1l.1 2.1v-2l.1 2.7v-2.5v2.8l.1-2.3v4.3v-3.8l.1-.6 .1 3.5 .1-4.4v3.9v-3.3l.1 2.2v-2.1l.1 4.1v-3.3v3.8l.2-5.4v5.6l.1-5.1v3.2v-3.6l.1 3.9 .1-3.1v4.6l.1-5.2 .1 4.9 .1-11.5v11.6l.1-4.9 .1 2.4v-1.5v2.8l.1-4.4 .1 3.6v-3.2l.1 5.3v-4.1l.1 3.3v-3.6v.1v-.5l.1 3.1 .1-3.4 .2 4v-4.1v3.4l.1-1.8v2.2l.1-2.8v3.3l.1-4.1v5.4l.1-5v4l.1-2.9v2.8l.1-3.4v5.9l.1-6.5 .1 1.7v-1.8v3.4l.1-3.4 .1 5.4v-4.5v1.6v-1.9v2.2l.1-2.8v3.6l.1-4.7 .1 5.9 .1-3.8v4.2l.1-4.5v-.1v3.6l.1-4.4 .1 6 .1-5.4v2.7l.1-2.2v5v-5.9l.1 6v-5.5l.1 1.4v-1.6v4.7v-4.3l.1 1.5v-2.5l.1 3.1 .1-3.2 .1 5.2v-3.7l.1 2.4v-2.4l.1 5.5 .1-6.5 .1 5.5 .2-4.9v5.4l.1-5.4v-.3v4.1l.1-4.8 .1 6.6v-6.5l.1 3.4 .1-2.9 .1 6.3v-6.1l.1 3.7 .1-4.9 .1 5.5 .1-5 .1 1.5v-4.7l.1 8.6 .1-4.8v4.3l.1-4v3.9v-5.2l.1 5.2 .1-4.4 .1 4.4v-3.6l.1 4.8v-4v4.8v-4.4v-.1l.1 .5v-1v2.5l.1-2.9v4l.1-5.2 .1 5.6v-4.8v2.5l.1-2.2v1v-.9l.1 5.4v-5.8v3.3v-3.6v.6l.1-.7v2.3l.1-2.9v3l.1-2.4v1.5l.1-1.4v3.7v-4l.1 5.7v-4.6v1.7v-2.1l.1 2.8v-2.8v3.3l.1-3.9 .1 4.9v-3.9v4l.2-5.4 .1 3.8v-3.4l.1 5.4 .1-7.8 .1 5.8v-2.9l.1 3.9 .1-4v5.7v-5.1l.1 2.9v-3.4v5.8v-6.6l.1 5 .1-3.7v.8v-1v1.7l.1-2.8v3.3l.1-3.9v3.5v-2l.1 2.2v-1.6l.1 1.8v-1.1v2.6l.2-4.4v5.9l.1-5.7 .1 3.1v-2.8v5.7M190.8 81.4l-.1-.5-.1 3.8-.1-3.9-.1 6.3-.1-6.1-.1 2.2v-2v3.8v-3.4l-.1 1.3v-1v5.5l-.1-5.5-.1 3.9v-4.6l-.1 1.8v-2l-.1 3.7v-3.9v5.6l-.1-5v.2l-.1 6.2" fill="none" stroke="#000" stroke-width=".53"/>
<path d="M165.2 43.3h25.5v17.8h-25.5z" fill="#fff"/>
<path d="M125.1 43.3h65.6v44.4h-65.6z" fill="none" stroke="#000" stroke-width=".35"/>
<path d="M19 22.5h177.8v.5h-177.8z" fill="#000"/>
<g fill="#231f20">
<path d="M27.5 7.6l-.1 .5 .4-.2h.6v.1v2.1l-.2 .4h1l-.3-.4v-2.1l.1-.1h.5l.5 .2-.2-.5zM29.5 8.3l.2 .3v1.5l-.2 .4h1.8l.2-.6a1.04 1.04 0 0 1-1.3 .2v-.7h.6l.3 .2v-.6l-.3 .2h-.6v-.6l.8-.1 .4 .3-.2-.5zM31.5 8.3l.9 1.1-.9 1.1h.8l-.2-.2 .5-.7 .4 .7-.2 .2h1.5l-.1-.2 .1-.4h.9l.1 .4-.2 .2h1l-.3-.3-.7-1.9h-.5l-.9 2-.8-1 .9-1h-.8l.1 .3-.3 .5-.4-.6 .2-.2zM34.7 8.6l.4 1h-.7zM36.3 8.4a.63 .63 0 0 0-.2 .7 .63 .63 0 0 0 .6 .4l.6 .2 .1 .2a.75 .75 0 0 1-.7 .4 .75 .75 0 0 1-.6-.5l.1 .7 .1-.1a1.11 1.11 0 0 0 1.5-.6 1.13 1.13 0 0 0-1.2-.8l-.1-.4a1.04 1.04 0 0 1 1.2 .2l-.2-.5-.1 .1-.5-.2zM28.2 10.9l.2 .4v2.2l-.2 .4h1l-.3-.4v-2.2l.3-.4zM29.3 11.6l.3 .4v1.5l-.3 .4h.8l-.2-.4v-1.3l1.5 1.7v-1.9l.2-.4h-.7l.2 .4v.9l-1.1-1.3zM32 11.8a.62 .62 0 0 0-.2 .7 .62 .62 0 0 0 .6 .4l.6 .1 .1 .3a.76 .76 0 0 1-.7 .3 .76 .76 0 0 1-.6-.4l.1 .7 .1-.1a1.11 1.11 0 0 0 1.5-.6 1.13 1.13 0 0 0-1.2-.8l-.1-.4a1.04 1.04 0 0 1 1.2 .2l-.2-.6-.1 .1-.5-.1zM33.7 11.6l-.2 .6a.61 .61 0 0 1 .8-.3v1.6l-.2 .4h.9l-.2-.4v-1.6a.63 .63 0 0 1 .8 .3l-.2-.6zM35.6 11.6l.3 .4v1.5l-.3 .4h1l-.2-.2v-.8l.5 .2a.76 .76 0 0 0 1.2 .7l-1-1a.58 .58 0 0 0 .6-.5 .58 .58 0 0 0-.5-.6zM36.4 11.9h.1a.45 .45 0 0 1 .5 .1 .45 .45 0 0 1 .1 .5l-.7 .2zM37.9 11.6l.2 .2a2.17 2.17 0 0 0 .3 1.9 .99 .99 0 0 0 1.6-.6v-1.1l.2-.4h-.7l.2 .2a1.92 1.92 0 0 1-.2 1.8 .6 .6 0 0 1-.9-.5v-1.1l.2-.4zM40.4 11.6l.2 .4v1.5l-.2 .4h.7l-.2-.4v-1.4l.8 1.8 .8-1.8v1.4l-.2 .4h.9l-.2-.4v-1.5l.2-.4h-.8l-.6 1.5-.6-1.5zM43.4 11.6l.2 .4v1.5l-.2 .4h1.8l.2-.6a1.04 1.04 0 0 1-1.3 .1v-.6h.5l.4 .2v-.6l-.4 .2h-.5v-.7h.8l.3 .3-.1-.6zM45.5 11.6l.2 .4v1.5l-.2 .4h.7l-.2-.4v-1.3l1.5 1.7v-1.9l.2-.4h-.7l.2 .4v.9l-1.1-1.3zM47.9 11.6l-.1 .6a.61 .61 0 0 1 .8-.3v1.6l-.3 .4h1l-.3-.4 .1-1.6a.63 .63 0 0 1 .7 .3l-.1-.6zM50.2 11.8a.62 .62 0 0 0-.2 .7 .62 .62 0 0 0 .6 .4l.6 .1 .2 .3a.76 .76 0 0 1-.8 .3 .76 .76 0 0 1-.6-.4l.1 .7 .2-.1a1.11 1.11 0 0 0 1.5-.6 1.13 1.13 0 0 0-1.3-.8l-.1-.4a1.04 1.04 0 0 1 1.2 .2l-.1-.6-.2 .1-.5-.1z"/>
<path d="M21.2 6.3v2.6h-1.9l.1 .4 .7 .9a.91 .91 0 0 0 1 .8 .56 .56 0 0 1 .5-.3 .56 .56 0 0 1 .5 .3l.4 .8a1.53 1.53 0 0 0 1.9 1.2 1.54 1.54 0 0 1 1-2.1l.9-.3v-1.4a1.52 1.52 0 0 1-.3-1.6h-1.4l-.2 .8h.5l-.2 .8h-.4l-.2 1v.2l.4 .1-.2 .8a1.93 1.93 0 0 1-1.6-.3l.3-1.8h-.5l.2-.8h.4l.2-.8h-.4v-1.3zM23.6 7.6l-.6 2.9h.7l.6-2.9zM23.8 6.6l-.1 .7h.6l.2-.7z"/>
</g>
<g font-size="4.9">
<text x="176.2" y="7.9">ADS131E04</text>
<text x="176.2" y="12.8">ADS131E06</text>
<text x="176.2" y="17.8">ADS131E08</text>
</g>
<text font-size="3.9" x="69.4" y="29.3">TYPICAL CHARACTERISTICS (continued)</text>
<g font-size="3.2">
<text x="19" y="34">All plots are at T</text>
<text x="44.6" y="34">= +25°C, AVDD = 3 V, AVSS = 0 V, DVDD = 1.8 V, internal VREFP = 2.4 V, VREFN = AVSS, external</text>
<text x="19" y="37.9">clock = 2.048 MHz, data rate = 8 kSPS, and gain = 1, unless otherwise noted.</text>
</g>
<g font-size="2.8">
<text x="51.6" y="41.6">INL vs TEMPERATURE</text>
<text x="146.2" y="41.6">THD FFT PLOT</text>
<text x="60.7" y="97.8">Figure 9.</text>
<text x="149.2" y="97.8">Figure 10.</text>
<text x="60.3" y="105.9">FFT PLOT</text>
<text x="129.7" y="105.9">OFFSET vs PGA GAIN (Absolute Value)</text>
<text x="59.9" y="162.1">Figure 11.</text>
<text x="149.2" y="162.1">Figure 12.</text>
<text x="47.4" y="169.5">OFFSET DRIFT vs PGA GAIN</text>
<text x="135.4" y="169.5">ADS131E08 CHANNEL POWER</text>
<text x="59.9" y="225.6">Figure 13.</text>
<text x="149.2" y="225.6">Figure 14.</text>
<text x="193.7" y="263.6">11</text>
<text x="70" y="268.9">Product Folder Links: ADS131E04 ADS131E06 ADS131E08</text>
</g>
<text font-size="2.8" fill="#0000c8" x="144.4" y="263.6">Submit Documentation Feedback</text>
<g font-size="2.5">
<text x="19" y="21.9">www.ti.com</text>
<text x="135.7" y="21.9">SBAS561B –JUNE 2012–REVISED DECEMBER 2013</text>
<text x="31.6" y="44.2">24</text>
<text x="74.3" y="47.1">−40°C</text>
<text x="122.2" y="44.2">0</text>
<text x="167.5" y="47.1">PGA Gain = 1</text>
<text x="31.6" y="51.6">16</text>
<text x="74.3" y="50.1">+105°C</text>
<text x="74.3" y="53.1">+25°C</text>
<text x="119.4" y="49.1">−20</text>
<text x="167.5" y="50.1">THD = −97 dB</text>
<text x="167.5" y="53.1">SNR = 117 dB</text>
<text x="33" y="59">8</text>
<text x="119.4" y="59">−60</text>
<text x="119.4" y="54">−40</text>
<text x="167.5" y="56">Data Rate = 1 kSPS</text>
<text x="167.5" y="59">16384 Points</text>
<text x="119.4" y="63.9">−80</text>
<text x="33" y="66.4">0</text>
<text x="118.1" y="68.9">−100</text>
<text x="31.6" y="73.8">−8</text>
<text x="116.5" y="75.2" transform="rotate(-90 116.5 75.2)">Amplitude (dBFS)</text>
<text x="118.1" y="73.8">−120</text>
<text x="27.3" y="80.4" transform="rotate(-90 27.3 80.4)">Integral Nonlinearity (ppm)</text>
<text x="30.2" y="81.2">−16</text>
<text x="118.1" y="83.7">−160</text>
<text x="118.1" y="78.7">−140</text>
<text x="30.2" y="88.6">−24</text>
<text x="118.1" y="88.6">−180</text>
<text x="34.5" y="90.8">−1</text>
<text x="40" y="90.8">−0.8 −0.6 −0.4 −0.2</text>
<text x="51" y="94.3">Input (Normalized to Full−Scale)</text>
<text x="68" y="90.8">0</text>
<text x="73.5" y="90.8">0.2</text>
<text x="80.1" y="90.8">0.4</text>
<text x="86.7" y="90.8">0.6</text>
<text x="93.2" y="90.8">0.8</text>
<text x="100.8" y="90.8">1</text>
<text x="124.5" y="90.8">0</text>
<text x="136.2" y="90.8">100</text>
<text x="149.3" y="90.8">200</text>
<text x="149.4" y="94.3">Frequency (Hz)</text>
<text x="162.4" y="90.8">300</text>
<text x="175.6" y="90.8">400</text>
<text x="188.7" y="90.8">500</text>
<text x="30.2" y="113.4">−20</text>
<text x="33" y="108.4">0</text>
<text x="76.8" y="111.4">PGA Gain = 1</text>
<text x="119.5" y="108.4">600</text>
<text x="176.6" y="111.4">AVDD = 3 V</text>
<text x="30.2" y="118.3">−40</text>
<text x="76.8" y="114.4">THD = −96 dB</text>
<text x="76.8" y="117.3">SNR = 74 dB</text>
<text x="119.5" y="115.9">500</text>
<text x="176.6" y="114.4">AVDD = 5 V</text>
<text x="30.2" y="123.3">−60</text>
<text x="76.8" y="120.3">Data Rate = 64 kSPS</text>
<text x="76.8" y="123.3">16384 Points</text>
<text x="119.5" y="123.3">400</text>
<text x="30.2" y="128.2">−80</text>
<text x="119.5" y="130.7">300</text>
<text x="28.8" y="133.1">−100</text>
<text x="116.5" y="135.7" transform="rotate(-90 116.5 135.7)">Offset (µV)</text>
<text x="27.3" y="139.5" transform="rotate(-90 27.3 139.5)">Amplitude (dBFS)</text>
<text x="28.8" y="143">−140</text>
<text x="28.8" y="138.1">−120</text>
<text x="119.5" y="138.1">200</text>
<text x="28.8" y="147.9">−160</text>
<text x="119.5" y="145.5">100</text>
<text x="28.8" y="152.9">−180</text>
<text x="35.2" y="155">0</text>
<text x="39.3" y="155">2</text>
<text x="43.4" y="155">4</text>
<text x="47.5" y="155">6</text>
<text x="51.6" y="155">8</text>
<text x="55" y="155">10 12 14 16 18 20 22 24 26 28 30 32</text>
<text x="122.2" y="152.9">0</text>
<text x="124.5" y="155">1</text>
<text x="130.4" y="155">2</text>
<text x="136.4" y="155">3</text>
<text x="142.3" y="155">4</text>
<text x="148.3" y="155">5</text>
<text x="154.3" y="155">6</text>
<text x="160.2" y="155">7</text>
<text x="166.2" y="155">8</text>
<text x="172.2" y="155">9</text>
<text x="177.4" y="155">10</text>
<text x="183.4" y="155">11</text>
<text x="189.4" y="155">12</text>
<text x="59.6" y="158.6">Frequency (kHz)</text>
<text x="152.4" y="158.6">PGA Gain</text>
<text x="30.2" y="172">900</text>
<text x="120.9" y="172">32</text>
<text x="30.2" y="177">800</text>
<text x="87.3" y="175">AVDD = 3 V</text>
<text x="87.3" y="177.9">AVDD = 5 V</text>
<text x="120.9" y="177.6">28</text>
<text x="175.9" y="175">AVDD = 3 V</text>
<text x="175.9" y="177.9">AVDD = 5 V</text>
<text x="30.2" y="181.9">700</text>
<text x="120.9" y="183.1">24</text>
<text x="30.2" y="191.8">500</text>
<text x="30.2" y="186.8">600</text>
<text x="120.9" y="188.7">20</text>
<text x="30.2" y="196.7">400</text>
<text x="120.9" y="194.2">16</text>
<text x="27.3" y="203.9" transform="rotate(-90 27.3 203.9)">Offset Drift (nV/°C)</text>
<text x="30.2" y="201.6">300</text>
<text x="116.5" y="200.2" transform="rotate(-90 116.5 200.2)">Power (mW)</text>
<text x="120.9" y="199.8">12</text>
<text x="30.2" y="206.6">200</text>
<text x="122.2" y="205.3">8</text>
<text x="30.2" y="211.5">100</text>
<text x="122.2" y="210.9">4</text>
<text x="33" y="216.5">0</text>
<text x="35.2" y="218.6">1</text>
<text x="41.2" y="218.6">2</text>
<text x="47.1" y="218.6">3</text>
<text x="53.1" y="218.6">4</text>
<text x="59.1" y="218.6">5</text>
<text x="65" y="218.6">6</text>
<text x="71" y="218.6">7</text>
<text x="77" y="218.6">8</text>
<text x="82.9" y="218.6">9</text>
<text x="88.2" y="218.6">10</text>
<text x="94.2" y="218.6">11</text>
<text x="100.1" y="218.6">12</text>
<text x="122.2" y="216.5">0</text>
<text x="124.5" y="218.6">0</text>
<text x="132.7" y="218.6">1</text>
<text x="140.9" y="218.6">2</text>
<text x="141.5" y="221.7">Number of Channels Disabled</text>
<text x="149.1" y="218.6">3</text>
<text x="157.3" y="218.6">4</text>
<text x="165.5" y="218.6">5</text>
<text x="173.7" y="218.6">6</text>
<text x="181.9" y="218.6">7</text>
<text x="190.1" y="218.6">8</text>
<text x="63.1" y="222.2">PGA Gain</text>
<text x="19" y="263.6">Copyright © 2012–2013, Texas Instruments Incorporated</text>
</g>
<text font-size="2.1" x="42.3" y="34.6">A</text>
<g font-size="1.4">
<text x="101.2" y="94.8">G009</text>
<text x="190.5" y="94.8">G010</text>
<text x="101.2" y="159">G011</text>
<text x="190.5" y="159">G012</text>
<text x="101.2" y="222.6">G013</text>
<text x="190.5" y="222.6">G014</text>
</g>
</svg>
